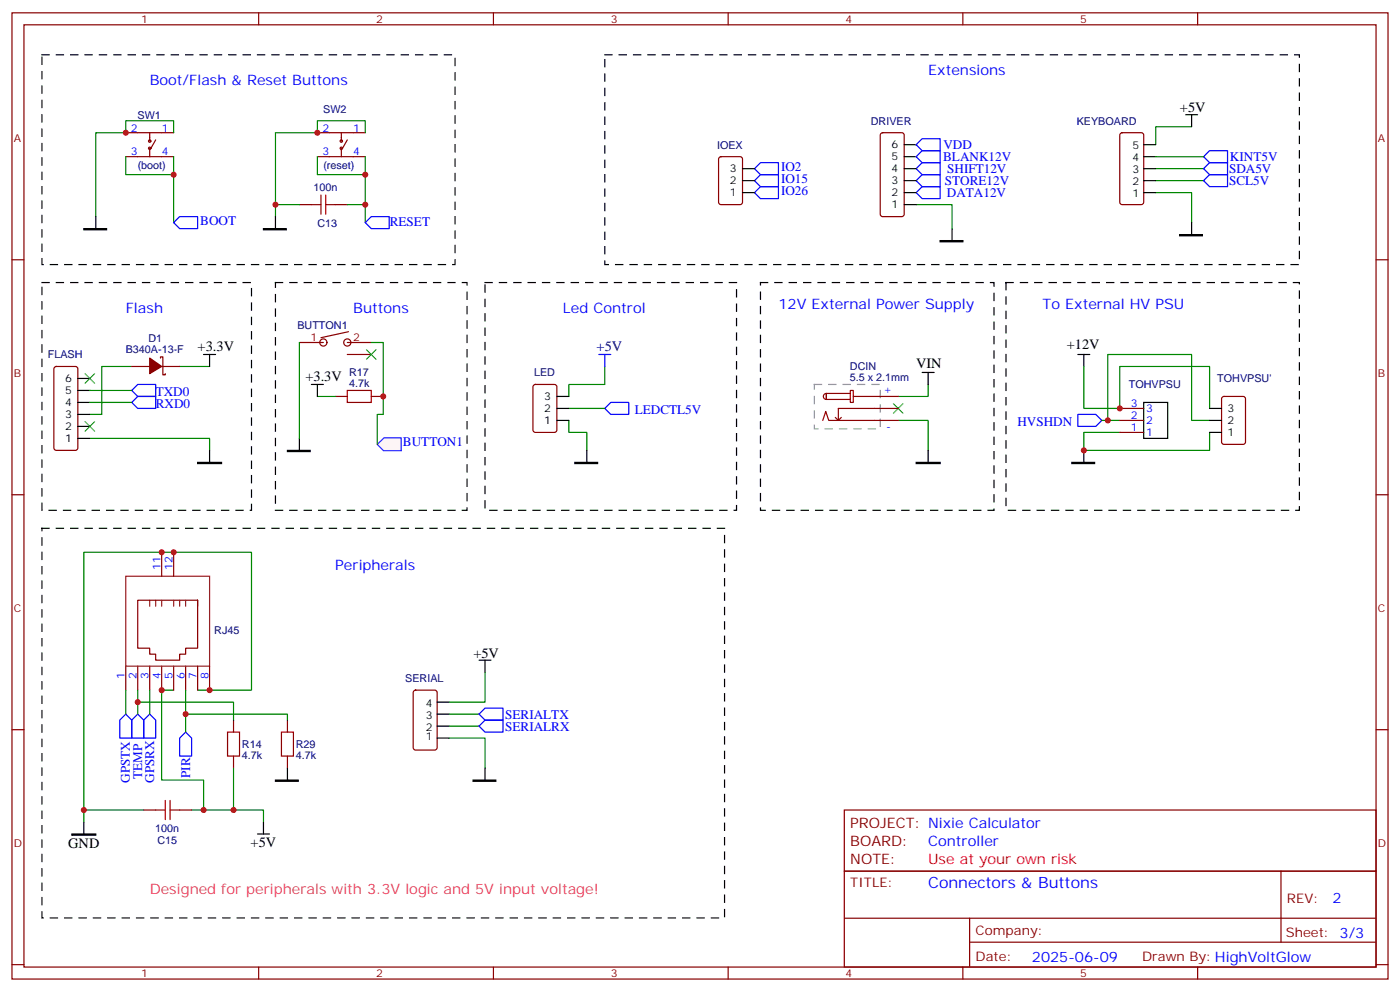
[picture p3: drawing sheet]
<svg xmlns="http://www.w3.org/2000/svg" width="412mm" height="292mm" viewBox="0 0 412 292" stroke-linecap="round" stroke-linejoin="round" font-family="sans-serif">
<g fill="none" stroke="#870000" stroke-width=".35">
<path d="M3.5 3.8h405.4v284.3h-405.4zM7.1 7.3h398.2v277.3h-398.2zM76.2 3.8v3.5M145.3 3.8v3.5M214.5 3.8v3.5M283.6 3.8v3.5M352.8 3.8v3.5M3.5 76.4h3.6M405.3 76.4h3.6M3.5 145.6h3.6M405.3 145.6h3.6M3.5 214.7h3.6"/>
<path d="M405.3 214.7h3.6M248.7 256.4h156.6v28.2h-156.6zM377.3 256.4v20.9M248.7 270.2h156.5M285.6 277.3h119.6M285.6 270.2v14.1M3.5 283.9h3.6M76.2 284.6v3.5M145.3 284.6v3.5M214.5 284.6v3.5M283.6 284.6v3.5M352.8 284.6v3.5"/>
<path d="M405.3 283.9h3.6"/>
</g>
<path d="M315.7 136.1h6.7v.3h-6.7z" fill="#000" stroke="#000" stroke-width=".35"/>
<path d="M317.5 104.3h3.5M319.3 104.3v3.5M319.3 132.5v3.6" fill="none" stroke="#000" stroke-width=".35"/>
<path d="M319.3 107.8v12.4h10.5v-12.4h26.5v12.4M329.8 127.2h-10.5v5.3h37v-5.3" fill="none" stroke="#008700" stroke-width=".35"/>
<path d="M317.5 122h5.3l1.8 1.7-1.8 1.8h-5.3z" fill="none" stroke="#00f" stroke-width=".35"/>
<path d="M111.1 130.8l2.1-2h5l.1 3.8h-5.3z" fill="#fff7f7" stroke="#420aff" stroke-width=".35"/>
<g fill="none" stroke="#008700" stroke-width=".35">
<path d="M51.2 39.1v-3.6h-14.2v3.6h-8.8v24.6M107.6 39.1v-3.6h-14.1v3.6h-12.4v24.6M351 37.3h-10.6v5.3M37 46.1v5.3h14.2M51.2 46.1v19.4M93.5 46.1v5.3h14.1v-5.3M107.6 51.4v14.1M340.4 56.7h10.6v8.8M340.4 49.6h14.1M340.4 53.2h14.1M340.4 46.1h14.1M81.1 60.2h7.1"/>
<path d="M102.3 60.2h5.3M269.9 60.2h10.6v7.1M26.5 118.4h12.3M26.5 114.9h12.3M38.8 107.8h-8.8v14.2h-3.5M52.9 107.8h8.8M88.2 100.8v28.2M93.5 116.7h5.3M109.4 100.8h3.5v21.2h-1.8v8.8M178.2 107.8v5.3h-10.6v3.6M273.4 113.1v3.6h-8.8M26.5 129h35.2v3.5"/>
<path d="M167.6 123.7v3.5h5.3v5.3M167.6 120.2h10.6M264.6 123.7h8.8v8.8M324.6 123.7h5.2M326.3 123.7v-19.4h24.7v19.4h5.3M142.9 197.8v8.8h-10.6M37 203.1v7M40.6 206.6h28.2v5.3M40.6 203.1v7M44.1 203.1v7M51.2 203.1h-3.6v26.5h12.4v8.8M54.7 210.1h30v1.8"/>
<path d="M54.7 203.1v12.3M58.2 203.1h15.9v-40.6h-49.4v75.9h17.6M132.3 217.2h10.6v8.8M132.3 210.1h8.8M132.3 213.7h8.8M24.7 238.4v3.5M56.4 238.4h21.2v3.5M68.8 226v12.4"/>
</g>
<g fill="none" stroke="#00f" stroke-width=".35">
<path d="M222.2 56.7l1.8-1.8h5.3v3.6h-5.3zM222.2 53.2l1.8-1.8h5.3v3.5h-5.3zM222.2 49.6l1.8-1.7h5.3v3.5h-5.3zM269.9 56.7l1.7-1.8h5.3v3.6h-5.3zM269.9 49.6l1.7-1.7h5.3v3.5h-5.3zM269.9 42.6l1.7-1.8h5.3v3.5h-5.3zM271.6 51.4h5.3v3.5h-5.3l-1.7-1.7zM271.6 44.3h5.3v3.6h-5.3l-1.7-1.8zM354.5 49.6l1.8-1.7h5.3v3.5h-5.3zM354.5 53.2l1.8-1.8h5.3v3.5h-5.3zM354.5 46.1l1.8-1.8h5.3v3.6h-5.3zM51.2 65.5l1.7-1.8h5.3v3.6h-5.3z"/>
<path d="M107.6 65.5l1.8-1.8h5.3v3.6h-5.3zM38.8 118.4l1.8-1.7h5.3v3.5h-5.3zM38.8 114.9l1.8-1.8h5.3v3.6h-5.3zM176.4 104.3h3.5M178.2 104.3v3.5M178.2 120.2l1.7-1.8h5.3v3.6h-5.3zM35.3 211.9l1.7-1.8 1.8 1.8v5.3h-3.5zM38.8 211.9l1.8-1.8 1.7 1.8v5.3h-3.5zM42.3 211.9l1.8-1.8 1.8 1.8v5.3h-3.6zM54.7 215.4l1.7 1.8v5.3h-3.5v-5.3zM141.1 210.1l1.8-1.7h5.3v3.5h-5.3zM141.1 213.7l1.8-1.8h5.3v3.5h-5.3z"/>
</g>
<g fill="none" stroke="#000" stroke-width=".35">
<path d="M349.2 33.8h3.6M351 33.8v3.5M218.7 56.7h3.5M218.7 53.2h3.5M218.7 49.6h3.5M266.3 56.7h3.6M266.3 53.2h3.6M266.3 49.6h3.6M266.3 46.1h3.6M266.3 42.6h3.6M336.9 56.7h3.5M336.9 53.2h3.5"/>
<path d="M336.9 49.6h3.5M336.9 46.1h3.5M336.9 42.6h3.5M28.2 63.7v3.6M81.1 63.7v3.6M266.3 60.2h3.6M280.5 67.3v3.5M351 65.5v3.5M22.9 118.4h3.6M22.9 114.9h3.6M22.9 111.4h3.6M60 104.3h3.5"/>
<path d="M61.7 104.3v3.5M91.7 113.1h3.5M93.5 113.1v3.6M164 116.7h3.6M271.6 109.6h3.6M273.4 109.6v3.5M336.9 118.4h7.1v10.6h-7.1zM22.9 129h3.6M22.9 125.5h3.6M22.9 122h3.6M61.7 132.5v3.6M88.2 129v3.5"/>
<path d="M164 123.7h3.6M164 120.2h3.6M172.9 132.5v3.6M273.4 132.5v3.6M356.3 123.7h3.5M356.3 120.2h3.5M356.3 127.2h3.5M141.1 194.3h3.5M142.9 194.3v3.5M128.8 217.2h3.5M128.8 213.7h3.5M128.8 210.1h3.5"/>
<path d="M128.8 206.6h3.5M84.7 226v3.6M142.9 226v3.6M24.7 241.9v3.5M75.8 245.4h3.6M77.6 241.9v3.5"/>
</g>
<path d="M24.7 67.3h6.7v.3h-6.7zM77.6 67.3h6.7v.3h-6.7zM276.9 70.8h6.7v.4h-6.7zM347.5 69h6.7v.4h-6.7zM58.2 136.1h7.1v.3h-7.1zM84.7 132.5h6.7v.4h-6.7zM169.3 136.1h6.7v.3h-6.7zM269.9 136.1h7v.3h-7zM81.1 229.6h6.7v.3h-6.7zM139.3 229.6h6.7v.3h-6.7zM21.2 245.4h7v.4h-7z" fill="#000" stroke="#000" stroke-width=".35"/>
<path d="M25 110l2.9 2.8M27.9 110l-2.9 2.8M107.9 102.9l2.9 2.8M110.8 102.9l-2.9 2.8M263.2 118.8l2.8 2.8M266 118.8l-2.8 2.8M25 124.1l2.9 2.8M27.9 124.1l-2.9 2.8" fill="none" stroke="#3c3" stroke-width=".35"/>
<path d="M242.8 116l.6-.2v1.7a.88 .88 0 0 1-.8-.5 .88 .88 0 0 1 .2-1zM243.4 115.8h7.1v1.7h-7.1zM250.5 115.8v-.9h.9v3.5h-.9v-.9M251.4 116.7h6.1M242.4 123.7l.8-2.6 .9 2.6h13.4M246.1 122.8l.8 .9M257.5 120.2h-10.6v3.5l.9-.9" fill="none" stroke="#900" stroke-width=".35"/>
<path d="M239.9 113.1h19.4v13.1h-19.4z" fill="none" stroke="#999" stroke-width=".35" stroke-dasharray="2.1 2.1"/>
<g fill="none" stroke="#870000" stroke-width=".35">
<path d="M37 39.1h14.2M44.1 39.1v2.4M93.5 39.1h14.1M100.5 39.1v2.4M259.5 39.3l.5-.2h5.6l.7 .4v23.5l-.4 .7h-5.9l-.7-.4v-23.5zM330.1 39.3l.5-.2h5.6l.6 .4 .1 20-.5 .7h-5.8l-.7-.4-.1-20zM37 46.1h14.2M44.1 43.6v2.5M45.9 41.2l-1.5 2.4M93.5 46.1h14.1M100.5 43.6v2.5M102.3 41.2l-1.4 2.4"/>
<path d="M211.9 46.3l.5-.2h5.6l.7 .4v13l-.4 .7h-5.9l-.7-.4v-13zM88.2 60.2h3.5M98.8 60.2h3.5M102.7 97.6l-8.2 1.8M16.1 108.1l.5-.3h5.6l.7 .5v23.5l-.4 .7h-5.9l-.7-.4v-23.6zM38.8 107.8h5.3M47.3 105.4v-.4h.7v5.3h.7v-.3M47.6 107.8h5.3M88.2 100.8h7M98.8 116.7h3.5M102.3 100.8h7.1M102.3 104.3h7.1"/>
<path d="M109.4 116.7h3.5M157.2 113.3l.5-.2h5.6l.7 .5v12.9l-.4 .7h-5.9l-.7-.4v-13zM257.5 116.7h7.1M360.1 116.9l.4-.2h5.7l.6 .4 .1 13-.5 .6-5.9 .1-.6-.5-.1-12.9zM257.5 123.7h7.1M257.5 120.2h7.1M329.8 123.7h7.1M329.8 120.2h7.1M329.8 127.2h7.1M47.6 162.5v7.1M51.2 162.5v7.1M58.2 176.6h-17.6v14.1h3.5v1.8h1.8v1.8h7v-1.8h1.8v-1.8h3.5v-14.1v1.8"/>
<path d="M37 196v7.1M40.6 196v7.1M44.1 196v7.1M47.6 196v7.1M51.2 196v7.1M54.7 196v7.1M58.2 196v7.1M61.7 196v7.1M68.8 211.9v3.5M84.7 211.9v3.5M121.9 203.3l.5-.2h5.7l.6 .4 .1 16.5-.5 .7h-5.9l-.6-.4-.1-16.5zM42.3 238.4h3.6"/>
<path d="M52.9 238.4h3.5M68.8 222.5v3.5M84.7 222.5v3.5M248.7 238.4h156.6v18h-156.6z"/>
<circle cx="44.1" cy="43.6" r=".35"/>
<circle cx="44.1" cy="41.5" r=".35"/>
<circle cx="100.5" cy="43.6" r=".35"/>
<circle cx="100.5" cy="41.5" r=".35"/>
<circle cx="95.2" cy="100.8" r="1.06"/>
<circle cx="102.3" cy="100.8" r="1.06"/>
</g>
<path d="M44.1 105.4l3.5 2.4-3.5 2.2z" fill="#870000" stroke="#870000" stroke-width=".35"/>
<path d="M12.3 16.1h121.8v61.8h-121.8zM178.2 16.1h204.6v61.8h-204.6zM12.3 83.1h61.8v67.1h-61.8zM81.1 83.1h56.5v67.1h-56.5zM142.9 83.1h74.1v67.1h-74.1zM224 83.1h68.8v67.1h-68.8zM296.3 83.1h86.5v67.1h-86.5zM12.3 155.5h201.1v114.6h-201.1z" fill="none" stroke="#000" stroke-width=".35" stroke-dasharray="2.1 2.1"/>
<path d="M94.5 57.4v5.6M96 57.4v5.6M91.7 60.2h2.8M96 60.2h2.8M102.3 114.9h7.1v3.5h-7.1zM67 215.4h3.6v7.1h-3.6zM82.9 215.4h3.5v7.1h-3.5zM45.9 238.4h2.8M48.7 235.5v5.7M50.1 238.4h2.8M50.1 235.5v5.7" fill="none" stroke="#a10000" stroke-width=".35"/>
<path d="M37 169.6h24.7v26.4h-24.7zM44.1 176.6v1.8M45.9 176.6v1.8M47.6 176.6v1.8M51.2 176.6v1.8M52.9 176.6v1.8M54.7 176.6v1.8" fill="none" stroke="#8c2424" stroke-width=".35"/>
<g fill="#c00">
<circle cx="37" cy="39.1" r=".88"/>
<circle cx="93.5" cy="39.1" r=".88"/>
<circle cx="81.1" cy="60.2" r=".88"/>
<circle cx="107.6" cy="51.4" r=".88"/>
<circle cx="51.2" cy="51.4" r=".88"/>
<circle cx="107.6" cy="60.2" r=".88"/>
<circle cx="329.8" cy="120.2" r=".88"/>
<circle cx="326.3" cy="123.7" r=".88"/>
<circle cx="319.3" cy="132.5" r=".88"/>
<circle cx="112.9" cy="116.7" r=".88"/>
<circle cx="51.2" cy="162.5" r=".88"/>
<circle cx="61.7" cy="203.1" r=".88"/>
<circle cx="60" cy="238.4" r=".88"/>
<circle cx="24.7" cy="238.4" r=".88"/>
<circle cx="47.6" cy="162.5" r=".88"/>
<circle cx="68.8" cy="238.4" r=".88"/>
<circle cx="40.6" cy="206.6" r=".88"/>
<circle cx="47.6" cy="203.1" r=".88"/>
<circle cx="54.7" cy="210.1" r=".88"/>
</g>
<text font-size="4.6" fill="#00f" x="273.4" y="261.3">Connectors &amp; Buttons</text>
<g font-size="4.2" fill="#00f">
<text x="273.4" y="22.2">Extensions</text>
<text x="44.1" y="24.9">Boot/Flash &amp; Reset Buttons</text>
<text x="37" y="92">Flash</text>
<text x="104.1" y="92">Buttons</text>
<text x="165.8" y="92">Led Control</text>
<text x="229.3" y="91">12V External Power Supply</text>
<text x="307.1" y="90.9">To External HV PSU</text>
<text x="98.8" y="167.8">Peripherals</text>
<text x="273.4" y="249">Controller</text>
<text x="392.5" y="265.6">2</text>
<text x="304" y="283">2025-06-09</text>
</g>
<g font-size="4.2">
<text x="347.6" y="33.1">+5V</text>
<text x="58.2" y="103.2">+3.3V</text>
<text x="314.2" y="102.8">+12V</text>
<text x="90" y="112">+3.3V</text>
<text x="269.9" y="108.2">VIN</text>
<text x="139.4" y="193.6">+5V</text>
<text x="20.1" y="249.7">GND</text>
<text x="73.8" y="249.4">+5V</text>
</g>
<text font-size="4.2" fill="#000080" x="175.8" y="103.4">+5V</text>
<g font-size="4.2" fill="#800">
<text x="250.5" y="243.7">PROJECT: Nixie Calculator</text>
<text x="250.5" y="249">BOARD:</text>
<text x="250.5" y="254.2">NOTE:</text>
</g>
<text font-size="4.2" fill="#f00" x="273.4" y="254.2">Use at your own risk</text>
<text font-size="4.2" fill="#f36" x="44.1" y="263.1">Designed for peripherals with 3.3V logic and 5V input voltage!</text>
<g font-size="3.9" fill="#00f">
<text x="277.8" y="47.4">BLANK12V</text>
<text x="277.9" y="43.8">VDD</text>
<text x="362.3" y="47.3">KINT5V</text>
<text x="230.1" y="53.9">IO15</text>
<text x="230.1" y="50.4">IO2</text>
<text x="279" y="50.9">SHIFT12V</text>
<text x="362" y="50.9">SDA5V</text>
<text x="230.1" y="57.4">IO26</text>
<text x="278.3" y="54.4">STORE12V</text>
<text x="278.9" y="58">DATA12V</text>
<text x="362" y="54.4">SCL5V</text>
<text x="59" y="66.3">BOOT</text>
<text x="114.8" y="66.4">RESET</text>
<text x="45.9" y="116.5">TXD0</text>
<text x="45.9" y="120">RXD0</text>
<text x="187" y="121.8">LEDCTL5V</text>
<text x="299.7" y="125.2">HVSHDN</text>
<text x="118.7" y="131.4">BUTTON1</text>
<text x="148.8" y="215">SERIALRX</text>
<text x="148.8" y="211.5">SERIALTX</text>
<text x="38.3" y="230.4" transform="rotate(-90 38.3 230.4)">GPSTX</text>
<text x="41.9" y="229.3" transform="rotate(-90 41.9 229.3)">TEMP</text>
<text x="45.4" y="230.3" transform="rotate(-90 45.4 230.3)">GPSRX</text>
<text x="56" y="229" transform="rotate(-90 56 229)">PIR</text>
</g>
<g font-size="3.9" fill="#800">
<text x="250.5" y="260.9">TITLE:</text>
<text x="379.1" y="265.6">REV:</text>
<text x="287.4" y="275.1">Company:</text>
<text x="378.7" y="275.8">Sheet: 3/3</text>
<text x="287.4" y="282.8">Date:</text>
<text x="336.4" y="282.9">Drawn By: HighVoltGlow</text>
</g>
<g font-size="3.2" fill="#800">
<text x="41.6" y="6.8">1</text>
<text x="110.8" y="6.8">2</text>
<text x="179.9" y="6.8">3</text>
<text x="249.1" y="6.8">4</text>
<text x="318.2" y="6.8">5</text>
<text x="4.1" y="41.9">A</text>
<text x="405.9" y="41.9">A</text>
<text x="91.5" y="100.4">1</text>
<text x="104.1" y="100.4">2</text>
<text x="4.1" y="111">B</text>
<text x="405.9" y="111">B</text>
<text x="4.1" y="180.2">C</text>
<text x="405.9" y="180.2">C</text>
<text x="4.1" y="249.3">D</text>
<text x="405.9" y="249.3">D</text>
<text x="41.6" y="287.6">1</text>
<text x="110.8" y="287.6">2</text>
<text x="179.9" y="287.6">3</text>
<text x="249.1" y="287.6">4</text>
<text x="318.2" y="287.6">5</text>
</g>
<g font-size="3.2" fill="#000080">
<text x="40.5" y="34.9">SW1</text>
<text x="95.2" y="33.1">SW2</text>
<text x="256.5" y="36.7">DRIVER</text>
<text x="317.2" y="36.7">KEYBOARD</text>
<text x="211.2" y="43.7">IOEX</text>
<text x="40.6" y="49.6">(boot)</text>
<text x="95.2" y="49.6">(reset)</text>
<text x="92.4" y="56.3">100n</text>
<text x="93.5" y="66.8">C13</text>
<text x="43.8" y="100.8">D1</text>
<text x="87.6" y="96.7">BUTTON1</text>
<text x="14.1" y="105.5">FLASH</text>
<text x="37" y="103.8">B340A-13-F</text>
<text x="102.8" y="113.8">4.7k</text>
<text x="102.8" y="110.6">R17</text>
<text x="157.3" y="110.7">LED</text>
<text x="250.4" y="112.1">5.5 x 2.1mm</text>
<text x="250.4" y="108.8">DCIN</text>
<text x="358.6" y="112.5">TOHVPSU'</text>
<text x="332.5" y="114.3">TOHVPSU</text>
<text x="63.1" y="186.6">RJ45</text>
<text x="119.4" y="200.6">SERIAL</text>
<text x="71.3" y="220.1">R14</text>
<text x="87.1" y="220.1">R29</text>
<text x="71.3" y="223.3">4.7k</text>
<text x="87.1" y="223.3">4.7k</text>
<text x="45.7" y="244.8">100n</text>
<text x="46.4" y="248.3">C15</text>
</g>
<g font-size="3.2" fill="#00f">
<text x="38.6" y="38.7">2</text>
<text x="47.6" y="38.7">1</text>
<text x="95" y="38.7">2</text>
<text x="104.1" y="38.7">1</text>
<text x="38.6" y="45.8">3</text>
<text x="47.6" y="45.8">4</text>
<text x="95" y="45.8">3</text>
<text x="104.1" y="45.8">4</text>
<text x="260.2" y="115.6">+</text>
<text x="333.1" y="119.8">3</text>
<text x="333.1" y="123.4">2</text>
<text x="337.6" y="124.8">2</text>
<text x="337.6" y="121.2">3</text>
<text x="261" y="126.5">-</text>
<text x="333.1" y="126.9">1</text>
<text x="337.6" y="128.3">1</text>
<text x="47.3" y="167.8" transform="rotate(-90 47.3 167.8)">11</text>
<text x="50.8" y="167.8" transform="rotate(-90 50.8 167.8)">12</text>
<text x="36.7" y="199.8" transform="rotate(-90 36.7 199.8)">1</text>
<text x="40.2" y="199.8" transform="rotate(-90 40.2 199.8)">2</text>
<text x="43.7" y="199.8" transform="rotate(-90 43.7 199.8)">3</text>
<text x="47.3" y="199.8" transform="rotate(-90 47.3 199.8)">4</text>
<text x="50.8" y="199.8" transform="rotate(-90 50.8 199.8)">5</text>
<text x="54.3" y="199.8" transform="rotate(-90 54.3 199.8)">6</text>
<text x="57.9" y="199.8" transform="rotate(-90 57.9 199.8)">7</text>
<text x="61.4" y="199.8" transform="rotate(-90 61.4 199.8)">8</text>
</g>
<g font-size="3.2">
<text x="262.6" y="47.2">5</text>
<text x="262.6" y="43.6">6</text>
<text x="333.6" y="47.5">4</text>
<text x="333.6" y="44">5</text>
<text x="214.9" y="50.7">3</text>
<text x="262.6" y="50.7">4</text>
<text x="333.6" y="51">3</text>
<text x="214.9" y="57.7">1</text>
<text x="214.9" y="54.2">2</text>
<text x="262.6" y="57.7">2</text>
<text x="262.6" y="54.2">3</text>
<text x="333.6" y="58.1">1</text>
<text x="333.6" y="54.6">2</text>
<text x="262.6" y="61.3">1</text>
<text x="19.1" y="112.4">6</text>
<text x="19.1" y="119.5">4</text>
<text x="19.1" y="116">5</text>
<text x="160.3" y="117.7">3</text>
<text x="19.1" y="123">3</text>
<text x="160.3" y="124.8">1</text>
<text x="160.3" y="121.2">2</text>
<text x="361.6" y="121.2">3</text>
<text x="361.6" y="124.8">2</text>
<text x="19.1" y="130.1">1</text>
<text x="19.1" y="126.5">2</text>
<text x="361.6" y="128.3">1</text>
<text x="125.4" y="208">4</text>
<text x="125.4" y="215.1">2</text>
<text x="125.4" y="211.6">3</text>
<text x="125.4" y="217.9">1</text>
</g>
</svg>
